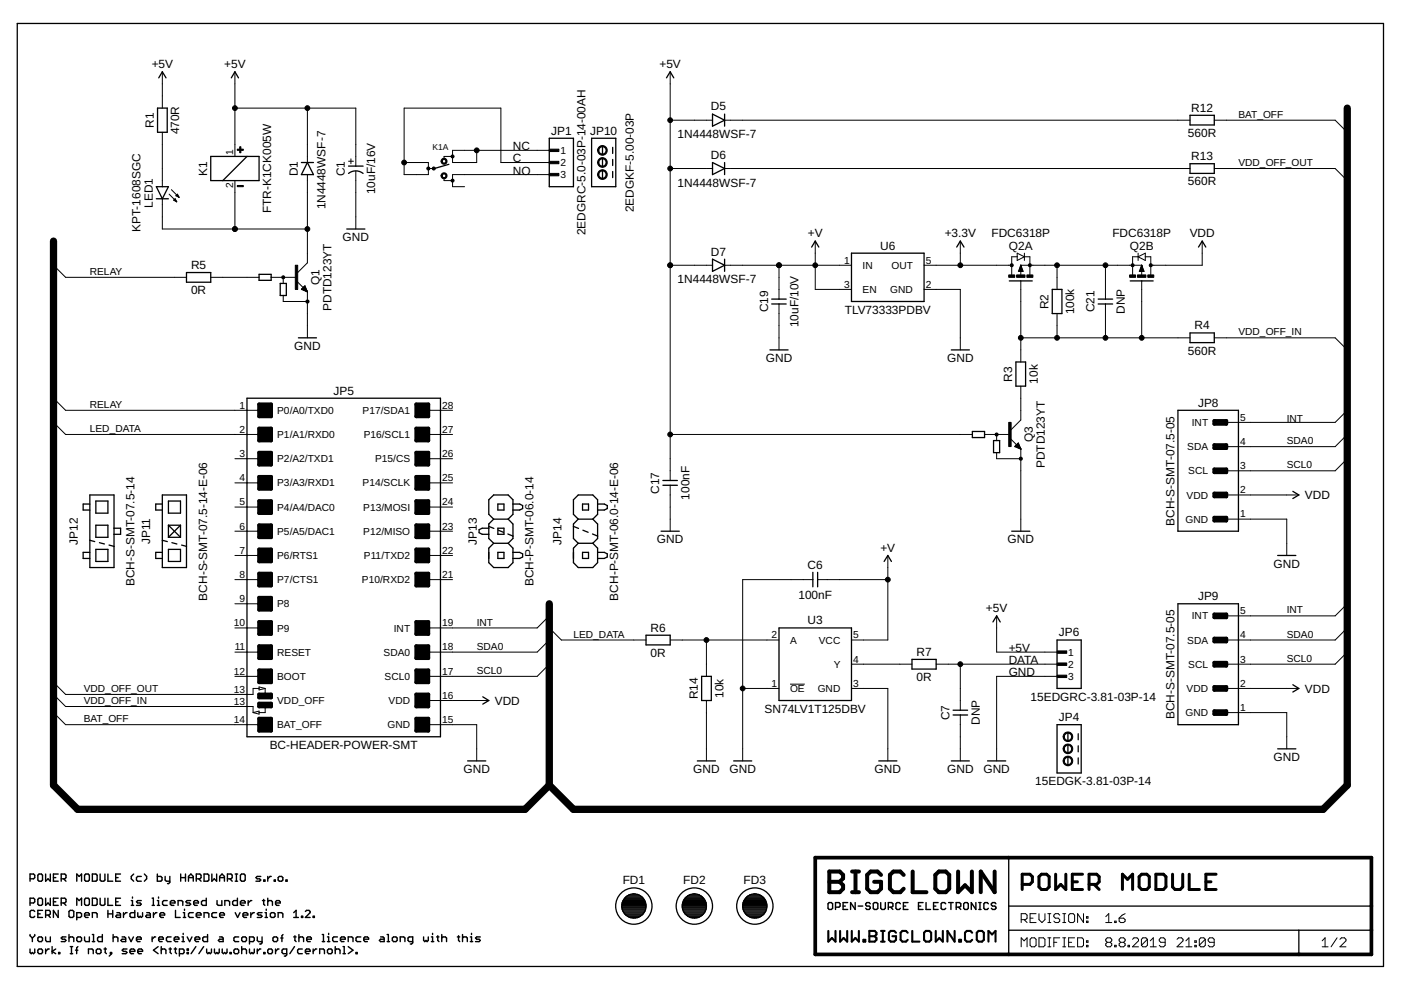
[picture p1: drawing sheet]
<svg xmlns="http://www.w3.org/2000/svg" width="297mm" height="210mm" viewBox="0 0 297 210" stroke-linecap="round" stroke-linejoin="round" font-family="sans-serif">
<g fill="none" stroke="#000" stroke-width=".21">
<path d="M34.4 15.2v7.7M49.8 15.2v18M142.1 15.2v86.7M34.4 28v11.6M49.8 22.9h25.6v12.3M49.8 38.3v10.3M65.2 22.9v11.6M65.2 37v18.7l-2.3 2.3M73.9 34.2h1M74.4 33.7v1M75.4 36.2v12.4M85.7 34.5h5.1v2.5h-5.1v-14.1h20.5v11.6h10.3"/>
<path d="M90.8 35.7h1.3M94.1 37.8v.5h1.8M95.9 33.2h-1.8v.5M101.1 31.9v2.6h-5.2v-2.6h20.6M116.5 37h-20.6v2.6h2.6M142.1 35.7h9M142.1 25.5h9M153.6 35.7h98.7M153.6 25.5h98.7M257.5 35.7h25.6l2.5 2.6M257.5 25.5h25.6l2.5 2.5M11.3 56.2l2.6 2.6h25.6"/>
<path d="M34.4 42.1v6.5h30.8M35.9 41.2l1.6 1.6M36.3 40.2l1.7 1.6M36.8 42.5l.3-.4 .4 .7zM36.9 42.4l.6 .4M37.1 42.2l.4 .6M37.4 41.4l.6 .4M37.5 41.3l.5 .5M37.6 41.2l.4 .6-.7-.3zM44.7 58.8h10.2M57.5 58.8h5.1M60 58.8v1.3"/>
<path d="M62.9 59.6l2.3 2.3M142.1 56.2h9M153.6 56.2h26.9M165.2 56.2v7.2M172.8 51.1v10.3h7.7M195.9 56.2h18.6M203.6 51.1v5.1M215.7 54.4h-1.2v3.9M215.7 53.7l1.5 .7-1.5 .8zM216.4 56.2v2.1M216.4 59.6v17.2M216.4 56.2h25.7"/>
<path d="M216.4 56.2l.5 1.3h-1zM216.4 56.2l-.4 1.3M216.4 56.2l-.2 1.3M216.4 56.2l-.1 1.3M216.4 56.2l.2 1.3M216.4 56.2l.3 1.3M216.4 56.2l.4 1.3M217.2 54.4h1.2v3.9M217.2 53.7v1.5M224.1 56.2v5.2M234.4 56.2v7.2M241.3 54.4h-1.2v3.9"/>
<path d="M241.3 54.4l1.5-.7v1.5zM241.3 53.7v1.5M242.1 56.2v2.1M242.1 59.6v12M242.1 56.2l.5 1.3h-1zM242.1 56.2l.3 1.3M242.1 56.2l.2 1.3M242.1 56.2l.1 1.3M242.1 56.2l-.2 1.3M242.1 56.2l-.3 1.3M242.1 56.2l-.4 1.3M242.8 54.4h1.2v3.9"/>
<path d="M254.9 51.1v5.1h-10.9M60 62.7v1.2h5.2M63.9 61.4l.8-.8 .5 1.3zM64 61.3l1.2 .6M64 61.2l1.2 .7M64.1 61.2l1.1 .7M64.2 61.1l1 .8M64.2 61l1 .9M64.3 60.9l.9 1M64.4 60.9l.8 1M64.5 60.8l.7 1.1M64.5 60.7l.7 1.2"/>
<path d="M64.6 60.7l.6 1.2M65.2 61.9v9.7M165.2 64.5v9.7M195.9 61.4h7.7v12.8M216.4 71.6h35.9M224.1 66.5v5.1M234.4 64.5v7.1M257.5 71.6h25.6l2.5 2.6M11.3 89.6l2.6 2.5h41M11.3 84.4l2.6 2.6h41M49.8 97.3h5.1M90.8 92.1h5.1"/>
<path d="M90.8 87h5.1M90.8 97.3h5.1M142.1 92.1h64.1M208.7 92.1h5.2M211.3 92.1v1.3M211.3 96v1.3h5.1M214.1 92.9l2.3 2.3M215.2 94.6l1.2 .6M215.3 94.6h-.1M215.3 94.6l1.1 .6M215.3 94.5l1.1 .7M215.4 94.4l1 .8"/>
<path d="M215.5 94.4l-.2 .2M215.5 94.4l.9 .8M215.6 94.2l.3-.3 .5 1.3M215.6 94.2l-.1 .2M215.6 94.2l.8 1M215.7 94.2l.7 1M215.7 94.1l.7 1.1M215.8 94l.6 1.2M215.9 94l.5 1.2M216.4 81.9v7.1l-2.3 2.4M216.4 95.2v17.4M285.6 87l-2.5 2.6h-23.1"/>
<path d="M285.6 92.1l-2.5 2.6h-23.1M285.6 97.3l-2.5 2.5h-23.1M49.8 102.4h5.1M49.8 107.5h5.1M49.8 112.6h5.1M49.8 117.8h5.1M90.8 102.4h5.1M90.8 107.5h5.1M90.8 112.6h5.1M90.8 117.8h5.1M142.1 102.9v9.7M188.2 117.8v17.9h-7.7"/>
<path d="M260 110.1h12.8v7.7M260 104.9h15.4M49.8 122.9h5.1M49.8 138.3h5.1M49.8 133.1h5.1M49.8 128h5.1M90.8 122.9h5.1M116.5 135.7l-2.6 2.6h-23.1M116.5 133.1l2.5 2.6h18M116.5 130.6l-2.6 2.5h-23.1M142.1 135.7h23.1M149.8 135.7v7.7"/>
<path d="M172.3 122.9h-14.8v38.4M173.4 122.9h14.8M211.3 130.6v7.7h12.8M285.6 133.1l-2.5 2.6h-23.1M285.6 138.3l-2.5 2.5h-23.1M285.6 128l-2.5 2.6h-23.1M11.3 151.1l2.6 2.5h41M11.3 144.7l2.6 2.5h39.8v-1.2h1.2M11.3 147.2l2.6 2.6h39.8v1.3M49.8 143.4h5.1M53.7 151.1l1.2-.3v.6zM54.9 145.6l1.3 .4-1.3 .3z"/>
<path d="M56.2 149.8v1.3h-1.3M56.2 146v1.2M90.8 153.6h10.3v7.7M90.8 148.5h12.8M116.5 140.8l-2.6 2.6h-23.1M149.8 148.5v12.8M157.5 146h7.7M167.5 145.1h3.1M180.5 146h7.7v15.3M180.5 140.8h12.9M198.5 140.8h25.6M203.6 140.8v9.8"/>
<path d="M203.6 151.6v9.7M224.1 143.4h-12.8v17.9M260 146h15.4M260 151.1h12.8v7.7M216.5 195h.9l.4-.3v-.7l-.4-.3h-.9v1.9M217.1 195l.7 .6M218.4 194.7h.6M218.7 198.8h.7l.3 .4v1.2l-.3 .3h-.7l-.3-.3v-1.2zM219.7 193.7h-1.3v1.9h1.3M220.3 193.7v1.3l.6 .6 .7-.6v-1.3M220.3 198.8h.9l.4 .4v1.2l-.4 .3h-.9zM222.2 193.7h.6"/>
<path d="M222.2 195.6h.6M222.2 198.8h.6M222.5 193.7v1.9M222.5 198.8v1.9M223.4 199.8h.7M224.7 194l-.3-.3h-.6l-.4 .3v.4l.4 .3h.6l.3 .3v.3l-.3 .3h-.6l-.4-.3M224.7 198.8h-1.3v1.9M225.3 193.7h.7M225.3 195.6h.7M225.3 198.8h.7M225.6 193.7v1.9M225.6 198.8v1.9"/>
<path d="M226.6 199.8h.6M226.9 193.7h.6l.3 .3v1.3l-.3 .3h-.6l-.3-.3v-1.3zM227.8 198.8h-1.2v1.9h1.2M228.5 198.8h.9l.3 .4v1.2l-.3 .3h-.9zM229.7 193.7v1.9l-1.2-1.9v1.9M230.4 195.3h.3v.3h-.3zM230.4 194.4h.3v.3h-.3zM230.4 199.5h.3v.3h-.3zM234.4 195.6h1.3M234.4 194.4l.7-.7v1.9M234.8 199.8l-.4-.3v-.3l.4-.4h.6l.3 .4v.3l-.3 .3M234.8 199.8l-.4 .3v.3l.4 .3h.6l.3-.3v-.3l-.3-.3"/>
<path d="M234.8 199.8h.6M236.3 195.3h.3v.3h-.3zM237.3 194.7h.9l.3 .3v.3l-.3 .3h-.6l-.3-.3zM237.6 199.8l-.3-.3v-.3l.3-.4h.6l.3 .4v.3l-.3 .3M237.6 199.8l-.3 .3v.3l.3 .3h.6l.3-.3v-.3l-.3-.3M237.6 199.8h.6M238.5 193.7l-.6 .3-.6 .7M240.1 199.2l.3-.4h.7l.3 .4v.3l-1.3 1.2h1.3M243.3 199.2l-.3-.4h-.7l-.3 .4v1.2M243.3 199.2v1.2l-.3 .3h-.7l-.3-.3M243.3 199.2l-1.3 1.2M243.9 199.5l.6-.7v1.9"/>
<path d="M247 199.8h-.9l-.3-.3v-.3l.3-.4h.6l.3 .4v1.2l-.3 .3h-.6l-.3-.3M249.6 199.2l.3-.4h.6l.3 .4v.3l-1.2 1.2h1.2M251.4 199.5l.7-.7v1.9M253.3 199.5h.3v.3h-.3zM255.5 199.2l-.3-.4h-.6l-.3 .4v1.2M255.5 199.2v1.2l-.3 .3h-.6l-.3-.3M255.5 199.2l-1.2 1.2M257.4 199.8h-.9l-.3-.3v-.3l.3-.4h.6l.3 .4v1.2l-.3 .3h-.6l-.3-.3M280.3 199.5l.6-.7v1.9M283.5 198.8l-1.3 1.9M284.1 199.2l.3-.4h.7l.3 .4v.3l-1.3 1.2h1.3M216.5 200.7v-1.9l.6 .7 .7-.7v1.9"/>
<path d="M222.2 200.7h.6M225.3 200.7h.7M230.4 200.4h.3v.3h-.3zM236.3 200.4h.3v.3h-.3zM239.2 200.4h.3v.3h-.3zM243.9 200.7h1.3M251.4 200.7h1.3M253.3 200.4h.3v.3h-.3zM280.3 200.7h1.3"/>
</g>
<g fill="#000" stroke="#000" stroke-width=".21">
<path d="M90.6 35.5h.5v.5h-.5z" fill-rule="evenodd"/>
<path d="M93.7 33.7a.64 .64 0 0 1 1 .2 .64 .64 0 0 1-.4 .9 .64 .64 0 0 1-.8-.6h.3a.39 .39 0 0 1 .5-.3 .39 .39 0 0 1 .1 .6 .39 .39 0 0 1-.6-.2v-.1h-.3z" fill-rule="evenodd"/>
<path d="M93.7 36.8a.64 .64 0 0 1 1 .1 .64 .64 0 0 1-.4 1 .64 .64 0 0 1-.8-.6h.3a.39 .39 0 0 1 .5-.4 .39 .39 0 0 1 .1 .7 .39 .39 0 0 1-.6-.2v-.1h-.3z" fill-rule="evenodd"/>
<path d="M127.1 31.1a1.02 1.02 0 0 1 1.5 .3 1.02 1.02 0 0 1-.7 1.5 1.02 1.02 0 0 1-1.2-1h.3a.76 .76 0 0 1 1-.7 .76 .76 0 0 1 .2 1.2 .76 .76 0 0 1-1.2-.3v-.2h-.3z" fill-rule="evenodd"/>
<path d="M127.1 33.7a1.03 1.03 0 0 1 1.6 .3 1.03 1.03 0 0 1-.7 1.5 1.03 1.03 0 0 1-1.3-1h.3a.76 .76 0 0 1 1-.8 .76 .76 0 0 1 .3 1.3 .76 .76 0 0 1-1.3-.3v-.2h-.3z" fill-rule="evenodd"/>
<path d="M127.1 36.2a1.03 1.03 0 0 1 1.6 .4 1.03 1.03 0 0 1-.7 1.4 1.03 1.03 0 0 1-1.3-1h.3a.76 .76 0 0 1 1-.7 .76 .76 0 0 1 .3 1.2 .76 .76 0 0 1-1.3-.3v-.2h-.3z" fill-rule="evenodd"/>
<path d="M64.9 63.8a.34 .34 0 0 1 .4-.2 .34 .34 0 0 1 .2 .4 .34 .34 0 0 1-.4 .3 .34 .34 0 0 1-.2-.4h.4h-.4z" fill-rule="evenodd"/>
<path d="M211.1 91.9h.4v.5h-.4z" fill-rule="evenodd"/>
<path d="M216.2 97.1a.33 .33 0 0 1 .4-.1 .33 .33 0 0 1 .1 .3l-.1 .2a.34 .34 0 0 1-.3 .1 .34 .34 0 0 1-.2-.3h.4h-.4z" fill-rule="evenodd"/>
<path d="M225.8 155.4a1.03 1.03 0 0 1 1.6 .4 1.03 1.03 0 0 1-.7 1.4 1.03 1.03 0 0 1-1.3-1h.3a.77 .77 0 0 1 1.1-.6 .77 .77 0 0 1 .1 1.3 .77 .77 0 0 1-1.2-.5v-.2h-.3z" fill-rule="evenodd"/>
<path d="M225.8 158a1.03 1.03 0 0 1 1.6 .3 1.03 1.03 0 0 1-.7 1.5 1.03 1.03 0 0 1-1.3-1h.3a.77 .77 0 0 1 1.1-.7 .77 .77 0 0 1 .1 1.3 .77 .77 0 0 1-1.2-.4v-.2h-.3z" fill-rule="evenodd"/>
<path d="M225.8 160.5a1.03 1.03 0 0 1 1.6 .4 1.03 1.03 0 0 1-.7 1.4 1.03 1.03 0 0 1-1.3-1h.3a.77 .77 0 0 1 1.1-.6 .77 .77 0 0 1 .1 1.3 .77 .77 0 0 1-1.2-.4v-.3h-.3z" fill-rule="evenodd"/>
<circle cx="49.8" cy="22.9" r=".51"/>
<circle cx="65.2" cy="22.9" r=".51"/>
<circle cx="85.7" cy="34.5" r=".51"/>
<circle cx="92" cy="35.7" r=".33"/>
<circle cx="95.9" cy="33.2" r=".33"/>
<circle cx="95.9" cy="38.3" r=".33"/>
<circle cx="101.1" cy="31.9" r=".51"/>
<circle cx="142.1" cy="35.7" r=".51"/>
<circle cx="142.1" cy="25.5" r=".51"/>
<circle cx="49.8" cy="48.6" r=".51"/>
<circle cx="60.1" cy="58.8" r=".33"/>
<circle cx="65.2" cy="48.6" r=".51"/>
<circle cx="142.1" cy="56.2" r=".51"/>
<circle cx="165.2" cy="56.2" r=".51"/>
<circle cx="172.8" cy="56.2" r=".51"/>
<circle cx="203.6" cy="56.2" r=".51"/>
<circle cx="214.5" cy="56.2" r=".33"/>
<circle cx="218.4" cy="56.2" r=".33"/>
<circle cx="224.1" cy="56.2" r=".51"/>
<circle cx="234.4" cy="56.2" r=".51"/>
<circle cx="240.1" cy="56.2" r=".33"/>
<circle cx="244" cy="56.2" r=".33"/>
<circle cx="216.4" cy="71.6" r=".51"/>
<circle cx="224.1" cy="71.6" r=".51"/>
<circle cx="234.4" cy="71.6" r=".51"/>
<circle cx="242.1" cy="71.6" r=".51"/>
<circle cx="142.1" cy="92.1" r=".51"/>
<circle cx="149.8" cy="135.7" r=".51"/>
<circle cx="188.2" cy="122.9" r=".51"/>
<circle cx="157.5" cy="146" r=".51"/>
<circle cx="203.6" cy="140.8" r=".51"/>
</g>
<path d="M285.6 22.9v143.6l-5.1 5.1h-158.9l-5.1-5.1M11.3 51.1v115.4l5.2 5.1h94.8l5.2-5.1M116.5 128v38.5" fill="none" stroke="#000" stroke-width="1.5"/>
<g fill="none" stroke="#000" stroke-width=".28">
<path d="M3.7 5h289.6v199.9h-289.6zM33.7 16.5l.7-1.3 .8 1.3M49 16.5l.8-1.3 .8 1.3M141.3 16.5l.8-1.3 .8 1.3M33.1 39.6h2.6l-1.3 2.5zM33.4 22.9h2.1v5.1h-2.1zM44.7 33.2h10.2v5.1h-10.2zM52.4 33.2l-5.2 5.1M63.9 34.5h2.6M65.2 34.5l1.3 2.5h-2.6zM73.9 36.8a2.52 2.52 0 0 1 3.1 0M73.9 35.2h3.1"/>
<path d="M95.2 34.8l-3.1 .9M116.5 29.3h5.1v10.3h-5.1zM125.4 29.3h5.2v10.3h-5.2zM127.7 31v1.8M127.7 33.5v1.8M127.7 36.1v1.8M129.9 31.2v1.3M129.9 33.8v1.3M129.9 36.4v1.3M151.1 24.2l2.5 1.3-2.5 1.3zM151.1 34.5l2.5 1.2-2.5 1.3zM153.6 24.2v2.6"/>
<path d="M153.6 34.5v2.5M252.3 24.4h5.2v2.1h-5.2zM252.3 34.7h5.2v2.1h-5.2zM33.1 42.1h2.6M39.5 57.8h5.2v2h-5.2zM54.9 58.2h2.6v1.2h-2.6zM73.5 48.6h3.9M151.1 54.9l2.5 1.3-2.5 1.3zM153.6 54.9v2.6M172.1 52.4l.7-1.3 .8 1.3M180.5 53.7h15.4v10.2h-15.4zM202.8 52.4l.8-1.3 .8 1.3"/>
<path d="M214 59.6h4.9M239.6 59.6h4.9M254.1 52.4l.8-1.3 .8 1.3M59.4 60.1h1.3v2.6h-1.3zM63.3 71.6h3.8M163.2 74.2h3.9M163.6 64.5h3.1M163.6 63.4h3.1M201.7 74.2h3.8M215.4 76.8h2v5.1h-2zM223.1 61.4h2v5.1h-2zM232.8 64.5h3.1"/>
<path d="M232.8 63.4h3.1M252.3 70.6h5.2v2h-5.2zM52.4 84.4h41v71.8h-41zM206.2 91.5h2.5v1.3h-2.5zM210.7 93.4h1.2v2.6h-1.2zM249.7 87h12.9v25.6h-12.9zM19 104.9h5.2v15.4h-5.2zM19 117.1h-1.4v1.3h1.4M19 106.9h-1.4v1.2h1.4M19 114.6l1.1 .2M20.3 111.4h2.6v2.5h-2.6zM20.3 106.2h2.6v2.6h-2.6z"/>
<path d="M20.3 116.5h2.6v2.5h-2.6zM21.1 115.1l1 .2M23.1 115.6l1.1 .2M24.2 112h1.4v1.3h-1.4M34.4 104.9h5.1v15.4h-5.1zM34.4 117.1h-1.4v1.3h1.4M34.4 106.9h-1.4v1.2h1.4M34.4 114.6l1.1 .2M35.7 106.2h2.6v2.6h-2.6zM35.7 111.4v2.5M35.7 116.5h2.6v2.5h-2.6zM35.7 113.9h2.6"/>
<path d="M35.7 111.4h2.6M35.7 111.4l2.6 2.5M36.4 115.1l1.1 .2M38.3 111.4v2.5M38.3 111.4l-2.6 2.5M38.5 115.6l1 .2M103.6 112h-1.4l-.6 .3v.6l.6 .4h1.4M103.6 111.6l1.1 .4M104.7 115.2l-1.1 1v3.1l1.1 1h3l1.1-1v-3.1l-1.1-1M104.7 110.1l-1.1-1v-3.1l1.1-1.1h3l1.1 1.1v3.1l-1.1 1M104.7 110.1l-1.1 1v3.1l1.1 1M104.7 115.2h3"/>
<path d="M104.7 110.1h3M105.6 117.1h1.2v1.3h-1.2zM105.6 106.9h1.2v1.2h-1.2zM105.6 112h1.2v1.3h-1.2zM105.7 112.4l1 .5M107.7 113.2l1.1 .5M107.7 110.1l1.1 1v3.1l-1.1 1M108.8 117.1h1.4l.6 .3v.7l-.6 .3h-1.4M108.8 106.9h1.4l.6 .3v.6l-.6 .3h-1.4M121.6 111.6l1.1 .4M122.6 110.1l-1-1v-3.1l1-1.1h3.1l1 1.1v3.1l-1 1M122.6 110.1l-1 1v3.1l1 1"/>
<path d="M122.6 115.2l-1 1v3.1l1 1h3.1l1-1v-3.1l-1-1M122.6 115.2h3.1M122.6 110.1h3.1M123.5 117.1h1.3v1.3h-1.3zM123.5 106.9h1.3v1.2h-1.3zM123.6 112.4l1.1 .5M125.6 113.2l1.1 .5M125.7 110.1l1 1v3.1l-1 1M126.7 117.1h1.4l.7 .3v.7l-.7 .3h-1.4M126.7 106.9h1.4l.7 .3v.6l-.7 .3h-1.4M140.2 112.6h3.8M140.5 102.9h3.1"/>
<path d="M140.5 101.9h3.1M187.5 119l.7-1.2 .8 1.2M214.5 112.6h3.9M270.9 117.8h3.8M274.1 104.2l1.3 .7-1.3 .8M137 134.7h5.1v2h-5.1zM165.2 133.1h15.3v15.4h-15.3zM172.3 121.3v3.1M173.4 121.3v3.1M193.4 139.8h5.1v2.1h-5.1zM210.5 131.9l.8-1.3 .8 1.3M224.1 135.7h5.1v10.3h-5.1z"/>
<path d="M249.7 128h12.9v25.6h-12.9zM102.4 147.7l1.2 .8-1.2 .8M148.8 143.4h2v5.1h-2zM202.1 151.6h3M202.1 150.6h3M224.1 153.6h5.1v10.3h-5.1zM226.4 155.3v1.8M226.4 157.9v1.8M228.6 155.6v1.2M228.6 158.1v1.3M270.9 158.8h3.8M274.1 145.2l1.3 .8-1.3 .7"/>
<path d="M99.1 161.3h3.9M147.8 161.3h3.9M155.6 161.3h3.8M186.3 161.3h3.9M201.7 161.3h3.8M209.4 161.3h3.8M226.4 160.4v1.8M228.6 160.7v1.3M131.8 192.3h5.1M131.8 192h5.1M131.8 191.8h5.1M131.9 192.5l.2 .7"/>
<path d="M131.9 192.5h5M131.9 191.6h5M131.9 192.7h5M131.9 191.4v1.1M132 191.3h4.8M132 192.9h4.8M132 191.1h4.8M132.1 193.2l.6 .8M132.1 193.1h4.6M132.1 190.9h4.6M132.2 193.4h4.4M132.3 190.7h4.2"/>
<path d="M132.3 193.6h4.2M132.4 190.5h4M132.5 193.8h3.8M132.7 190.2h3.4M132.7 194a2.55 2.55 0 0 0 3.4 0M132.7 194h3.4M132.9 190h3M133 194.3h2.8M133.3 189.8h2.2M133.3 189.8l1.1-.3 1.1 .3M133.3 189.8l-.8 .6-.6 1M133.5 194.5h1.8"/>
<path d="M134.2 189.5h.4M135.5 189.8l.8 .6 .6 1M136.7 193.2l-.6 .8M136.9 191.4v1.1M136.9 192.5l-.2 .7M144.7 192.3h5.1M144.7 192h5.1M144.7 192.5h5.1M144.7 191.8h5.1M144.7 192.5l.2 .7M144.7 192.7h5M144.7 191.6h5"/>
<path d="M144.8 191.3h4.9M144.8 191.4l-.1 1.1M144.8 192.9h4.8M144.8 191.1h4.8M144.9 193.1h4.6M144.9 193.2l.6 .8M144.9 190.9h4.6M145 193.4h4.4M145.1 190.7h4.2M145.1 193.6h4.2M145.2 190.5h4M145.3 193.8h3.8"/>
<path d="M145.5 190.2h3.4M145.5 194h3.4M145.5 194a2.56 2.56 0 0 0 3.1 .2M145.8 190h2.9M145.9 194.3h2.7M146.1 189.8h2.2M146.2 189.8a2.56 2.56 0 0 1 3.5 1.6M146.2 189.8l-.9 .6-.5 1M146.3 194.5h1.8M147 189.5h.4M148.9 194l-.3 .2M149.5 193.2l-.6 .8"/>
<path d="M149.7 191.4l.1 1.1M149.8 192.5l-.3 .7M157.5 192.3h5.1M157.5 192h5.1M157.5 191.8h5.1M157.5 192.5h5.1M157.5 192.5l.2 .7M157.5 191.6h5M157.5 192.7h5M157.6 191.4l-.1 1.1M157.6 191.3h4.9M157.6 192.9h4.9"/>
<path d="M157.7 191.1h4.7M157.7 193.1h4.7M157.7 193.2l.9 1M157.8 190.9h4.5M157.8 193.4h4.4M157.9 190.7h4.3M157.9 193.6h4.2M158.1 190.5h3.9M158.1 193.8h3.8M158.3 190.2h3.5M158.4 194h3.3M158.6 190h2.9"/>
<path d="M158.6 194.2a2.48 2.48 0 0 0 2.8 0M158.7 194.3h2.7M158.9 189.8h2.2M159 189.8a2.57 2.57 0 0 1 3.6 2.7M159 189.8l-.9 .6-.5 1M159.1 194.5h1.8M159.8 189.5h.5M161.7 194l-.3 .2M162.4 193.2l-.7 .8M162.6 192.5l-.2 .7M213.9 181.8v20.6M213.9 192.1h76.9"/>
<path d="M213.9 197.2h76.9M275.4 197.2v5.2"/>
<circle cx="134.4" cy="192.1" r="3.9"/>
<circle cx="147.2" cy="192.1" r="3.9"/>
<circle cx="160" cy="192.1" r="3.9"/>
</g>
<g fill="#000" stroke="#000" stroke-width=".21">
<path d="M50.3 31.6h1.3v.3h-1.3zM50.3 39.3h1.3v.3h-1.3zM50.8 31.1h.3v1.3h-.3zM116.5 31.6h2v.5h-2zM116.5 34.2h2v.5h-2zM116.5 36.8h2v.5h-2zM62.6 56.2h.5v5.2h-.5zM213.9 58.3h1.2v.5h-1.2zM215.5 58.3h1.8v.5h-1.8zM217.7 58.3h1.3v.5h-1.3zM239.5 58.3h1.3v.5h-1.3zM241.2 58.3h1.8v.5h-1.8z"/>
<path d="M243.4 58.3h1.2v.5h-1.2zM54.9 90.8h2.6v2.6h-2.6zM54.9 85.7h2.6v2.6h-2.6zM54.9 96h2.6v2.6h-2.6zM88.2 85.7h2.6v2.6h-2.6zM88.2 90.8h2.6v2.6h-2.6zM88.2 96h2.6v2.6h-2.6zM213.9 89.6h.5v5.1h-.5zM54.9 101.1h2.6v2.6h-2.6zM54.9 106.2h2.6v2.6h-2.6zM54.9 111.3h2.6v2.6h-2.6zM54.9 116.5h2.6v2.6h-2.6z"/>
<path d="M88.2 101.1h2.6v2.6h-2.6zM88.2 106.2h2.6v2.6h-2.6zM88.2 111.3h2.6v2.6h-2.6zM88.2 116.5h2.6v2.6h-2.6zM54.9 121.6h2.6v2.6h-2.6zM54.9 126.7h2.6v2.6h-2.6zM54.9 131.8h2.6v2.6h-2.6zM54.9 137h2.6v2.6h-2.6zM88.2 121.6h2.6v2.6h-2.6zM88.2 131.8h2.6v2.6h-2.6zM88.2 137h2.6v2.6h-2.6zM224.1 138h2.1v.5h-2.1z"/>
<path d="M54.9 142.1h2.6v2.6h-2.6zM54.9 152.4h2.6v2.5h-2.6zM88.2 142.1h2.6v2.6h-2.6zM88.2 147.2h2.6v2.6h-2.6zM88.2 152.4h2.6v2.5h-2.6zM224.1 140.6h2.1v.5h-2.1zM224.1 143.2h2.1v.5h-2.1z"/>
</g>
<g fill="none" stroke="#000" stroke-width=".78">
<path d="M54.9 90.8h2.6v2.6h-2.6zM54.9 85.7h2.6v2.6h-2.6zM54.9 96h2.6v2.5h-2.6zM88.2 90.8h2.6v2.6h-2.6zM88.2 85.7h2.6v2.6h-2.6zM88.2 96h2.6v2.5h-2.6zM257.5 89.2h2.5v.7h-2.5zM257.5 94.4h2.5v.6h-2.5zM257.5 99.5h2.5v.6h-2.5zM54.9 101.1h2.6v2.6h-2.6zM54.9 106.2h2.6v2.6h-2.6zM54.9 111.4h2.6v2.5h-2.6z"/>
<path d="M54.9 116.5h2.6v2.5h-2.6zM88.2 101.1h2.6v2.6h-2.6zM88.2 106.2h2.6v2.6h-2.6zM88.2 111.4h2.6v2.5h-2.6zM88.2 116.5h2.6v2.5h-2.6zM257.5 104.6h2.5v.7h-2.5zM257.5 109.7h2.5v.7h-2.5zM54.9 121.6h2.6v2.6h-2.6zM54.9 126.7h2.6v2.6h-2.6zM54.9 131.9h2.6v2.5h-2.6zM54.9 137h2.6v2.6h-2.6zM88.2 121.6h2.6v2.6h-2.6z"/>
<path d="M88.2 131.9h2.6v2.5h-2.6zM88.2 137h2.6v2.6h-2.6zM257.5 130.3h2.5v.6h-2.5zM257.5 135.4h2.5v.6h-2.5zM54.9 147.2h2.6v.7h-2.6zM54.9 149.2h2.6v.6h-2.6zM54.9 142.1h2.6v2.6h-2.6zM54.9 152.4h2.6v2.5h-2.6zM88.2 147.2h2.6v2.6h-2.6zM88.2 142.1h2.6v2.6h-2.6zM88.2 152.4h2.6v2.5h-2.6zM257.5 140.5h2.5v.7h-2.5z"/>
<path d="M257.5 145.6h2.5v.7h-2.5zM257.5 150.8h2.5v.6h-2.5zM172.8 181.8h118v20.6h-118z"/>
</g>
<path d="M175.8 184.8h2.2l.8 .7v.7l-.8 .8 .8 .7v.7l-.8 .8h-2.2zM175.8 187h2.2M180.7 184.8h1.4M180.7 189.2h1.4M181.4 184.8v4.4M186.8 185.5l-.7-.7h-1.5l-.7 .7v2.9l.7 .8h1.5l.7-.8v-1.4h-1.5M191.6 185.5l-.7-.7h-1.5l-.7 .7v2.9l.7 .8h1.5l.7-.8M193.5 184.8v4.4h2.9M198.3 185.5l.8-.7h1.4l.8 .7v2.9l-.8 .8h-1.4l-.8-.8zM203.1 184.8v4.4l1.5-1.5 1.5 1.5v-4.4M210.9 184.8v4.4l-3-4.4v4.4" fill="none" stroke="#000" stroke-width=".85"/>
<g fill="none" stroke="#000" stroke-width=".3">
<path d="M6.4 186.3h.7l.3-.2v-.5l-.3-.3h-.7v1.5M6.4 191.5h.7l.3-.3v-.5l-.3-.3h-.7v1.6M6.4 198.1v.3l.5 .5M6.9 198.9v.7M7.4 193.3l-.3-.3h-.5l-.2 .3v1l.2 .2h.5l.3-.2M7.4 198.1v.3l-.5 .5M8 198.9l.3-.3h.5l.2 .3v.5l-.2 .2h-.5l-.3-.2zM8 193.8h.5M8.3 185.3h.5l.2 .3v1l-.2 .2h-.5l-.3-.2v-1zM8.3 190.4h.5l.2 .3v1l-.2 .3h-.5l-.3-.3v-1zM9 193h-1v1.5h1M9.7 185.3v1.5l.5-.5 .5 .5v-1.5"/>
<path d="M9.7 190.4v1.6l.5-.5 .5 .5v-1.6M9.7 194h.7l.3-.2v-.5l-.3-.3h-.7v1.5M9.7 198.6v.8l.2 .2h.8v-1M10.2 194l.5 .5M11.3 186.1h.5M11.3 191.2h.5M12.3 185.3h-1v1.5h1M12.3 190.4h-1v1.6h1M12.3 193v1.5l-1-1.5v1.5M13 186.3h.7l.3-.2v-.5l-.3-.3h-.7v1.5M13 191.5h.7l.3-.3v-.5l-.3-.3h-.7v1.6M13.5 186.3l.5 .5"/>
<path d="M13.5 191.5l.5 .5M14 198.6h-.8l-.2 .3 .2 .2h.5l.3 .3-.3 .2h-.7M14.6 193.3l.3-.3h.5l.2 .3v1l-.2 .2h-.5l-.3-.2zM14.6 198.1v1.5M14.6 198.9l.3-.3h.5l.2 .3v.7M16.3 186.8v-1.5l.5 .5 .5-.5v1.5M16.3 192v-1.6l.5 .5 .5-.5v1.6M16.3 194.5h.7l.3-.2v-.5l-.3-.3h-.7v1.5M16.3 198.9l.2-.3h.5l.3 .3v.5l-.3 .2h-.5l-.2-.2zM17.9 194h1v-.2l-.2-.3h-.5l-.3 .3v.5l.3 .2h.5M17.9 198.6v.8l.3 .2h.7v-1M18.2 185.3h.5l.2 .3v1l-.2 .2h-.5l-.3-.2v-1z"/>
<path d="M18.2 190.4h.5l.2 .3v1l-.2 .3h-.5l-.3-.3v-1zM19.6 185.3h.7l.3 .3v1l-.3 .2h-.7zM19.6 190.4h.7l.3 .3v1l-.3 .3h-.7zM19.6 194.5v-1h.7l.3 .3v.7M19.6 199.6h.5M19.6 198.1h.2v1.5M21.2 185.3v1.3l.3 .2h.5l.2-.2v-1.3M21.2 190.4v1.3l.3 .3h.5l.2-.3v-1.3M21.7 198.1v1.5h-.8l-.2-.2v-.5l.2-.3h.8M22.9 185.3v1.5h1M22.9 190.4v1.6h1M22.9 193v1.5"/>
<path d="M22.9 193.8h1M23.9 193v1.5M24 198.9l.2-.3h.5l.3 .3v.7M24 198.1v1.5M24.5 186.1h.5M24.5 191.2h.5M24.8 193.5h.5l.2 .3v.7h-.7l-.3-.2 .3-.3h.7M25.5 185.3h-1v1.5h1M25.5 190.4h-1v1.6h1M25.9 198.6h.5l.2 .3v.7h-.7l-.3-.2 .3-.3h.7M26.2 193.5v1M26.9 193.5h-.2l-.5 .5"/>
<path d="M27.3 198.6l.5 1 .5-1M27.8 192h.5M27.8 190.9h.3v1.1M28.1 190.2v.2M28.3 185.3l-.5 .5v.5l.5 .5M28.6 193v1.5h-.8l-.2-.2v-.5l.2-.3h.8M28.9 199.1h1.1v-.2l-.3-.3h-.5l-.3 .3v.5l.3 .2h.5M29.2 193.5v.8l.3 .2 .2-.2 .3 .2 .2-.2v-.8M30 185.8h-.8l-.3 .3v.5l.3 .2h.8M30 190.9h-.8l-.3 .3 .3 .3h.5l.3 .2-.3 .3h-.8M30.6 185.3l.5 .5v.5l-.5 .5M31.1 193.5h.5l.3 .3v.7h-.8l-.2-.2 .2-.3h.8"/>
<path d="M32.3 190.4h.2v1.6M32.3 192h.4M32.3 198.6v1M32.5 193.5v1M33 198.6h-.3l-.4 .5M33.3 193.5h-.3l-.5 .5M33.4 185.3v1.5h.7l.3-.2v-.5l-.3-.3h-.7M33.4 192h.4M33.4 190.9h.2v1.1M33.6 190.2v.2M33.6 199.1h1v-.2l-.2-.3h-.5l-.3 .3v.5l.3 .2h.5M33.9 194h1v-.2l-.3-.3h-.4l-.3 .3v.5l.3 .2h.4"/>
<path d="M35 185.8v.8l.3 .2h.7M35.5 190.9h-.8l-.2 .3v.5l.2 .3h.8M36 185.8v1.3l-.2 .2h-.3M36.1 191.5h1l-.2-.6h-.5l-.3 .3v.5l.3 .3h.5M36.3 198.6h-.8l-.2 .3v.5l.2 .2h.8M36.9 199.1h1v-.2l-.2-.3h-.5l-.3 .3v.5l.3 .2h.5M37.2 193v1.5h1M37.8 192v-1.1h.7l.3 .3v.8M38.3 186.1h1M38.3 185.3v1.5M38.6 199.6h.5M38.6 198.6h.2v1"/>
<path d="M38.8 197.9v.2M38.9 194.5h.5M38.9 193.5h.2v1M39.1 192.8v.2M39.3 185.3v1.5M39.7 198.6l.5 1 .5-1M40 186.1h1M40 186.8v-1l.5-.5 .5 .5v1M40.4 190.9h-.7l-.3 .3 .3 .3h.5l.2 .2-.2 .3h-.8M41 193.5h-.8l-.2 .3v.5l.2 .2h.8M41.1 191.5h1v-.3l-.3-.3h-.5l-.2 .3v.5l.2 .3h.5M41.3 199.1h1.1v-.2l-.3-.3h-.5l-.3 .3v.5l.3 .2h.5"/>
<path d="M41.6 186.3h.8l.2-.2v-.5l-.2-.3h-.8v1.5M41.6 194h1v-.2l-.2-.3h-.5l-.3 .3v.5l.3 .2h.5M42.1 186.3l.5 .5M43.3 185.3h.7l.3 .3v1l-.3 .2h-.7zM43.3 194.5v-1h.7l.3 .3v.7M43.7 190.4v1.6h-.7l-.3-.3v-.5l.3-.3h.7M44 198.1v1.5h-.8l-.2-.2v-.5l.2-.3h.8M44.9 185.3v1.5l.5-.5 .5 .5v-1.5M45.9 193.5h-.7l-.3 .3v.5l.3 .2h.7M46 190.9v.8l.3 .3h.7v-1.1M46.5 198.6h.6l.2 .3v.7h-.8l-.2-.2 .2-.3h.8M46.6 186.1h1"/>
<path d="M46.6 186.8v-1l.5-.5 .5 .5v1M46.6 194h1v-.2l-.3-.3h-.5l-.2 .3v.5l.2 .2h.5M47.7 192v-1.1h.7l.3 .3v.8M48.2 186.3h.8l.2-.2v-.5l-.2-.3h-.8v1.5M48.7 186.3l.5 .5M49.9 185.3h.5M49.9 186.8h.5M49.9 193.5l.5 1 .5-1M50.1 185.3v1.5M50.3 190.4v1.6h-.7l-.3-.3v-.5l.3-.3h.7M50.6 198.6h-.8l-.2 .3v.5l.2 .2h.8M51 191.5h1v-.3l-.3-.3h-.5l-.2 .3v.5l.2 .3h.5"/>
<path d="M51.2 185.3h.5l.3 .3v1l-.3 .2h-.5l-.2-.2v-1zM51.2 198.9l.3-.3h.5l.3 .3v.5l-.3 .2h-.5l-.3-.2zM51.5 194h1v-.2l-.2-.3h-.5l-.3 .3v.5l.3 .2h.5M52.6 190.9v1.1M52.9 199.6h.8l.2-.2v-.5l-.2-.3h-.8v1.6M53.2 193.5v1M53.4 190.9h-.3l-.5 .6M53.9 193.5h-.2l-.5 .5M54.5 198.6v.8l.3 .2h.8M55.3 185.8h-.8l-.2 .3 .2 .2h.5l.3 .3-.3 .2h-.7M55.6 193.5h-.8l-.3 .3 .3 .2h.5l.3 .3-.3 .2h-.8M55.6 198.6v1.3l-.3 .3h-.2"/>
<path d="M55.6 190.9h.6M55.9 190.7v1l.3 .3M55.9 186.6h.3v.2h-.3zM56.2 194.5h.5M56.2 193.5h.3v1M56.5 192.8v.2M56.8 185.8v1M56.8 190.4v1.6M56.8 191.2l.2-.3h.5l.3 .3v.8M57.5 185.8h-.2l-.5 .5M57.6 193.5h.5l.2 .3v.5l-.2 .2h-.5l-.3-.2v-.5zM57.9 198.9l.2-.3h.5l.3 .3v.5l-.3 .2h-.5l-.2-.2z"/>
<path d="M58.1 186.6h.3v.2h-.3zM58.4 191.5h1v-.3l-.2-.3h-.5l-.3 .3v.5l.3 .3h.5M59 194.5v-1h.7l.3 .3v.7M59.2 185.8h.5l.3 .3v.5l-.3 .2h-.5l-.2-.2v-.5zM59.5 198.9h.5M60 198.1l-.2 .3v1.2M60.6 186.6h.3v.2h-.3zM62.3 194.5h1M62.3 193.5l.5-.5v1.5M62.3 198.6h.5M62.5 198.4v1l.3 .2M63.4 198.9l.2-.3h.5l.3 .3v.7"/>
<path d="M63.4 198.1v1.5M63.9 194.3h.3v.2h-.3zM64.7 193.3l.3-.3h.5l.2 .3v.2l-1 1h1M65 199.1h1v-.2l-.2-.3h-.5l-.3 .3v.5l.3 .2h.5M66.4 194.3h.3v.2h-.3zM68.3 199.6h.5M68.3 198.1h.3v1.5M69.4 199.6h.5M69.4 198.6h.3v1M69.7 197.9v.2M71.5 198.6h-.7l-.3 .3v.5l.3 .2h.7M72.2 199.1h1v-.2l-.3-.3h-.5l-.2 .3v.5l.2 .2h.5"/>
<path d="M73.8 199.6v-1h.8l.2 .3v.7M76.5 198.6h-.8l-.2 .3v.5l.2 .2h.8M77.1 199.1h1v-.2l-.2-.3h-.5l-.3 .3v.5l.3 .2h.5M80.7 198.6h.5l.2 .3v.7h-.7l-.3-.2 .3-.3h.7M82.1 199.6h.5M82.1 198.1h.2v1.5M83.2 198.9l.2-.3h.5l.3 .3v.5l-.3 .2h-.5l-.2-.2zM84.9 199.6v-1h.7l.3 .3v.7M87.5 199.6h-.7l-.3-.2v-.5l.3-.3h.7v1.3l-.3 .3h-.2M89.8 198.6v.8l.3 .2 .2-.2 .3 .2 .2-.2v-.8M91.5 199.6h.5M91.5 198.6h.2v1"/>
<path d="M91.7 197.9v.2M92.6 198.6h.5M92.8 198.4v1l.3 .2M93.7 198.9l.2-.3h.5l.3 .3v.7M93.7 198.1v1.5M97 198.6h.5M97.2 198.4v1l.3 .2M98.1 198.9l.2-.3h.5l.3 .3v.7M98.1 198.1v1.5M99.7 199.6h.5M99.7 198.6h.3v1M100 197.9v.2"/>
<path d="M101.8 198.6h-.7l-.3 .3 .3 .2h.5l.2 .3-.2 .2h-.8M175.8 191.4h.5l.2 .2v1l-.2 .2h-.5l-.2-.2v-1zM177.1 192.3h.8l.2-.2v-.5l-.2-.2h-.8v1.4M178.8 192.1h.4M179.7 191.4h-.9v1.4h.9M181.3 191.4v1.4l-1-1.4v1.4M181.9 192.1h1M184.5 191.6l-.2-.2h-.5l-.3 .2v.3l.3 .2h.5l.2 .2-.2 .5h-.5l-.3-.2M185.4 191.4h.5l.2 .2v1l-.2 .2h-.5l-.3-.2v-1zM186.7 191.4v1.2l.3 .2h.5l.2-.2v-1.2M188.3 192.3h.8l.2-.2v-.5l-.2-.2h-.8v1.4M188.8 192.3l.5 .5"/>
<path d="M190.9 191.6l-.2-.2h-.5l-.3 .2v1l.3 .2h.5l.2-.2M191.5 192.1h.5M192.5 191.4h-1v1.4h1M194.7 192.1h.5M195.7 191.4h-1v1.4h1M196.3 191.4v1.4h1M197.9 192.1h.5M198.9 191.4h-1v1.4h1M200.5 191.6l-.2-.2h-.5l-.3 .2v1l.3 .2h.5l.2-.2M201.1 191.4h1M201.6 191.4v1.4M202.7 192.3h.8l.2-.2v-.5l-.2-.2h-.8v1.4"/>
<path d="M203.2 192.3l.5 .5M204.6 191.4h.5l.2 .2v1l-.2 .2h-.5l-.3-.2v-1zM206.9 191.4v1.4l-1-1.4v1.4M207.5 191.4h.5M207.5 192.8h.5M207.8 191.4v1.4M209.5 191.6l-.2-.2h-.5l-.2 .2v1l.2 .2h.5l.2-.2M211.2 191.6l-.3-.2h-.5l-.2 .2v.3l.2 .2h.5l.3 .2-.3 .5h-.5l-.2-.2M6.4 201.2v.8l.2 .2 .3-.2 .2 .2 .3-.2v-.8M8.3 201.2h.5l.2 .3v.5l-.2 .2h-.5l-.3-.2v-.5zM9.7 201.2v1M10.4 201.2h-.2l-.5 .5"/>
<path d="M11 200.7v1.5M11.8 201.2l-.8 .5 .8 .5M12.4 202h.3v.2h-.3zM14.9 202.2h.5M14.9 200.7h.5M15.2 200.7v1.5M16 201.5h.5M16.5 200.7l-.2 .3v1.2M18.8 202.2v-1h.7l.3 .3v.7M20.7 201.2h.5l.2 .3v.5l-.2 .2h-.5l-.3-.2v-.5zM22.1 201.2h.5M22.3 201v1l.3 .2"/>
<path d="M23.4 202h.3v.2h-.3zM23.7 202.2l-.5 .5M26.9 201.2h-.7l-.3 .3 .3 .2h.5l.2 .3-.2 .2h-.8M27.6 201.7h1v-.2l-.3-.3h-.5l-.2 .3v.5l.2 .2h.5M29.2 201.7h1v-.2l-.2-.3h-.5l-.3 .3v.5l.3 .2h.5M33.5 200.7l-1 .8 1 .7M34.2 201.5l.2-.3h.5l.3 .3v.7M34.2 200.7v1.5M35.8 201.2h.5M36.1 201v1l.2 .2M36.9 201.2h.5M37.2 201v1l.2 .2"/>
<path d="M38 202.2h.8l.2-.2v-.5l-.2-.3h-.8v1.5M39.7 201.2h.2v.3h-.2zM39.7 202h.2v.2h-.2zM41.5 200.7l-1 1.5M43.2 200.7l-1 1.5M43.8 201.2v.8l.3 .2 .2-.2 .3 .2 .2-.2v-.8M45.5 201.2v.8l.2 .2 .3-.2 .2 .2 .3-.2v-.8M47.1 201.2v.8l.3 .2 .2-.2 .3 .2 .2-.2v-.8M48.8 202h.2v.2h-.2zM49.6 201.5l.2-.3h.6l.2 .3v.5l-.2 .2h-.6l-.2-.2zM51.2 201.5l.3-.3h.5l.3 .3v.7M51.2 200.7v1.5"/>
<path d="M52.9 201.2v.8l.2 .2 .3-.2 .3 .2 .2-.2v-.8M54.5 201.2v1M55.3 201.2h-.2l-.6 .5M55.9 202h.3v.2h-.3zM57 201.2h.5l.3 .3v.5l-.3 .2h-.5l-.2-.2v-.5zM58.4 201.2v1M59.2 201.2h-.3l-.5 .5M60.8 202.2h-.8l-.2-.2v-.5l.2-.3h.8v1.3l-.3 .2h-.2M62.4 200.7l-1 1.5M64.1 201.2h-.7l-.3 .3v.5l.3 .2h.7M64.7 201.7h1l-.2-.5h-.5l-.3 .3v.5l.3 .2h.5M66.4 201.2v1"/>
<path d="M67.2 201.2h-.3l-.5 .5M67.8 202.2v-1h.7l.3 .3v.7M69.4 201.5l.3-.3h.5l.2 .3v.5l-.2 .2h-.5l-.3-.2zM71.1 201.5l.2-.3h.5l.3 .3v.7M71.1 200.7v1.5M72.7 202.2h.5M72.7 200.7h.3v1.5M73.8 200.7l1 .8-1 .7M75.5 202h.2v.2h-.2z"/>
</g>
<g fill="none" stroke="#000" stroke-width=".44">
<path d="M175.6 197.4v2.2l.8-.7 .7 .7v-2.2M178.1 197.4v2.2l.8-.7 .7 .7v-2.2M180.6 197.4v2.2l.8-.7 .7 .7v-2.2M183.1 199.3h.4v.3h-.4zM184.3 197.4h1.2l.3 .4v.3l-.3 .4 .3 .4v.4l-.3 .3h-1.2zM184.3 198.5h1.2M186.8 199.6h.8M186.8 197.4h.8M187.2 197.4v2.2M190 197.8l-.4-.4h-.8l-.3 .4v1.5l.3 .3h.8l.4-.3v-.8h-.8M192.4 197.8l-.3-.4h-.8l-.4 .4v1.5l.4 .3h.8l.3-.3M193.4 197.4v2.2h1.5"/>
<path d="M195.9 197.8l.4-.4h.7l.4 .4v1.5l-.4 .3h-.7l-.4-.3zM198.4 197.4v2.2l.8-.7 .7 .7v-2.2M202.4 197.4v2.2l-1.5-2.2v2.2M203.4 199.3h.4v.3h-.4zM206.1 197.8l-.4-.4h-.7l-.4 .4v1.5l.4 .3h.7l.4-.3M207.1 197.8l.4-.4h.7l.4 .4v1.5l-.4 .3h-.7l-.4-.3zM209.6 199.6v-2.2l.7 .7 .8-.7v2.2"/>
</g>
<g fill="none" stroke="#000" stroke-width=".63">
<path d="M216.7 187.5h1.7l.5-.5v-1.1l-.5-.5h-1.7v3.2M220.8 185.4h1.1l.5 .5v2.1l-.5 .6h-1.1l-.5-.6v-2.1zM223.8 185.4v3.2l1.1-1.1 1.1 1.1v-3.2M227.4 187h1M229.5 185.4h-2.1v3.2h2.1M230.9 187.5h1.6l.5-.5v-1.1l-.5-.5h-1.6v3.2M232 187.5l1 1.1M238 188.6v-3.2l1.1 1 1-1v3.2M241.5 185.9l.6-.5h1l.6 .5v2.1l-.6 .6h-1l-.6-.6zM245.1 185.4h1.6l.5 .5v2.1l-.5 .6h-1.6zM248.6 185.4v2.6l.5 .6h1.1l.6-.6v-2.6M252.1 185.4v3.2h2.2"/>
<path d="M255.7 187h1.1M257.8 185.4h-2.1v3.2h2.1"/>
</g>
<g font-size="2.5">
<text x="32.2" y="14.5">+5V</text>
<text x="47.5" y="14.5">+5V</text>
<text x="139.8" y="14.5">+5V</text>
<text x="150.7" y="23.4">D5</text>
<text x="252.6" y="23.7">R12</text>
<text x="32.6" y="27.1" transform="rotate(-90 32.6 27.1)">R1</text>
<text x="38" y="28.5" transform="rotate(-90 38 28.5)">470R</text>
<text x="116.9" y="28.6">JP1</text>
<text x="125.1" y="28.6">JP10</text>
<text x="143.7" y="29.3">1N4448WSF-7</text>
<text x="251.9" y="29.1">560R</text>
<text x="108.8" y="31.9">NC</text>
<text x="108.8" y="34.5">C</text>
<text x="150.7" y="33.7">D6</text>
<text x="252.6" y="33.9">R13</text>
<text x="43.9" y="37.3" transform="rotate(-90 43.9 37.3)">K1</text>
<text x="63.1" y="37.3" transform="rotate(-90 63.1 37.3)">D1</text>
<text x="73.1" y="37.3" transform="rotate(-90 73.1 37.3)">C1</text>
<text x="79.5" y="41.2" transform="rotate(-90 79.5 41.2)">10uF/16V</text>
<text x="108.8" y="37">NO</text>
<text x="143.7" y="39.6">1N4448WSF-7</text>
<text x="251.9" y="39.3">560R</text>
<text x="32.4" y="44" transform="rotate(-90 32.4 44)">LED1</text>
<text x="57.5" y="45.2" transform="rotate(-90 57.5 45.2)">FTR-K1CK005W</text>
<text x="69" y="44.4" transform="rotate(-90 69 44.4)">1N4448WSF-7</text>
<text x="134.4" y="45" transform="rotate(-90 134.4 45)">2EDGKF-5.00-03P</text>
<text x="29.8" y="49.2" transform="rotate(-90 29.8 49.2)">KPT-1608SGC</text>
<text x="72.6" y="51.1">GND</text>
<text x="124.1" y="49.9" transform="rotate(-90 124.1 49.9)">2EDGRC-5.0-03P-14-00AH</text>
<text x="171.3" y="50.3">+V</text>
<text x="186.6" y="52.9">U6</text>
<text x="200.3" y="50.3">+3.3V</text>
<text x="210.2" y="50.3">FDC6318P</text>
<text x="213.9" y="52.9">Q2A</text>
<text x="235.8" y="50.3">FDC6318P</text>
<text x="239.5" y="52.9">Q2B</text>
<text x="252.2" y="50.3">VDD</text>
<text x="40.5" y="57">R5</text>
<text x="150.7" y="54.2">D7</text>
<text x="40.5" y="62.4">0R</text>
<text x="67.8" y="60.5" transform="rotate(-90 67.8 60.5)">Q1</text>
<text x="70.3" y="65.9" transform="rotate(-90 70.3 65.9)">PDTD123YT</text>
<text x="143.7" y="60.1">1N4448WSF-7</text>
<text x="222.3" y="65.5" transform="rotate(-90 222.3 65.5)">R2</text>
<text x="162.9" y="66.2" transform="rotate(-90 162.9 66.2)">C19</text>
<text x="169.3" y="69.4" transform="rotate(-90 169.3 69.4)">10uF/10V</text>
<text x="179.1" y="66.5">TLV73333PDBV</text>
<text x="227.7" y="66.7" transform="rotate(-90 227.7 66.7)">100k</text>
<text x="232.1" y="66.2" transform="rotate(-90 232.1 66.2)">C21</text>
<text x="238.5" y="66.6" transform="rotate(-90 238.5 66.6)">DNP</text>
<text x="253.3" y="69.8">R4</text>
<text x="62.4" y="74.2">GND</text>
<text x="162.4" y="76.8">GND</text>
<text x="200.8" y="76.8">GND</text>
<text x="251.9" y="75.2">560R</text>
<text x="70.7" y="83.7">JP5</text>
<text x="214.6" y="80.9" transform="rotate(-90 214.6 80.9)">R3</text>
<text x="220" y="81.3" transform="rotate(-90 220 81.3)">10k</text>
<text x="254" y="86.2">JP8</text>
<text x="219" y="93.8" transform="rotate(-90 219 93.8)">Q3</text>
<text x="221.6" y="99.2" transform="rotate(-90 221.6 99.2)">PDTD123YT</text>
<text x="139.8" y="104.7" transform="rotate(-90 139.8 104.7)">C17</text>
<text x="146.2" y="105.9" transform="rotate(-90 146.2 105.9)">100nF</text>
<text x="276.7" y="105.8">VDD</text>
<text x="249" y="111.4" transform="rotate(-90 249 111.4)">BCH-S-SMT-07.5-05</text>
<text x="16.5" y="115.5" transform="rotate(-90 16.5 115.5)">JP12</text>
<text x="31.9" y="115.4" transform="rotate(-90 31.9 115.4)">JP11</text>
<text x="101.1" y="115.5" transform="rotate(-90 101.1 115.5)">JP13</text>
<text x="119" y="115.5" transform="rotate(-90 119 115.5)">JP14</text>
<text x="139.3" y="115.2">GND</text>
<text x="186.7" y="117">+V</text>
<text x="213.6" y="115.2">GND</text>
<text x="28.5" y="124.3" transform="rotate(-90 28.5 124.3)">BCH-S-SMT-07.5-14</text>
<text x="113.1" y="124.3" transform="rotate(-90 113.1 124.3)">BCH-P-SMT-06.0-14</text>
<text x="171.2" y="120.6">C6</text>
<text x="270" y="120.3">GND</text>
<text x="43.9" y="127.3" transform="rotate(-90 43.9 127.3)">BCH-S-SMT-07.5-14-E-06</text>
<text x="131.1" y="127.3" transform="rotate(-90 131.1 127.3)">BCH-P-SMT-06.0-14-E-06</text>
<text x="169.3" y="127">100nF</text>
<text x="209" y="129.8">+5V</text>
<text x="254" y="127.2">JP9</text>
<text x="137.9" y="133.9">R6</text>
<text x="171.2" y="132.4">U3</text>
<text x="224.5" y="134.9">JP6</text>
<text x="137.9" y="139.3">0R</text>
<text x="194.3" y="139">R7</text>
<text x="213.9" y="143.4">GND</text>
<text x="213.9" y="138.3">+5V</text>
<text x="213.9" y="140.8">DATA</text>
<text x="104.9" y="149.4">VDD</text>
<text x="148" y="148.3" transform="rotate(-90 148 148.3)">R14</text>
<text x="153.4" y="148" transform="rotate(-90 153.4 148)">10k</text>
<text x="194.3" y="144.4">0R</text>
<text x="218.5" y="148.5">15EDGRC-3.81-03P-14</text>
<text x="276.7" y="146.8">VDD</text>
<text x="162.1" y="151.1">SN74LV1T125DBV</text>
<text x="201.3" y="152.7" transform="rotate(-90 201.3 152.7)">C7</text>
<text x="207.7" y="153.7" transform="rotate(-90 207.7 153.7)">DNP</text>
<text x="224.5" y="152.9">JP4</text>
<text x="249" y="152.5" transform="rotate(-90 249 152.5)">BCH-S-SMT-07.5-05</text>
<text x="57.2" y="158.8">BC-HEADER-POWER-SMT</text>
<text x="270" y="161.3">GND</text>
<text x="98.3" y="163.9">GND</text>
<text x="147" y="163.9">GND</text>
<text x="154.7" y="163.9">GND</text>
<text x="185.4" y="163.9">GND</text>
<text x="200.8" y="163.9">GND</text>
<text x="208.5" y="163.9">GND</text>
<text x="219.5" y="166.5">15EDGK-3.81-03P-14</text>
<text x="132" y="187.5">FD1</text>
<text x="144.8" y="187.5">FD2</text>
<text x="157.7" y="187.5">FD3</text>
</g>
<g font-size="2.2">
<text x="262.6" y="25">BAT_OFF</text>
<text x="49.4" y="32.8" transform="rotate(-90 49.4 32.8)">1</text>
<text x="118.8" y="32.7">1</text>
<text x="118.8" y="35.2">2</text>
<text x="262.6" y="35.2">VDD_OFF_OUT</text>
<text x="49.4" y="39.9" transform="rotate(-90 49.4 39.9)">2</text>
<text x="118.8" y="37.8">3</text>
<text x="19" y="58.3">RELAY</text>
<text x="179" y="55.9">1</text>
<text x="182.9" y="57">IN</text>
<text x="189" y="57">OUT</text>
<text x="196.3" y="55.9">5</text>
<text x="179" y="61">3</text>
<text x="182.9" y="62.1">EN</text>
<text x="188.8" y="62.1">GND</text>
<text x="196.3" y="61">2</text>
<text x="262.6" y="71.1">VDD_OFF_IN</text>
<text x="19" y="86.5">RELAY</text>
<text x="50.8" y="86.6">1</text>
<text x="58.8" y="87.8">P0/A0/TXD0</text>
<text x="76.9" y="87.8">P17/SDA1</text>
<text x="93.7" y="86.6">28</text>
<text x="262.9" y="89.2">5</text>
<text x="272.8" y="89.6">INT</text>
<text x="19" y="91.6">LED_DATA</text>
<text x="50.8" y="91.8">2</text>
<text x="58.8" y="92.9">P1/A1/RXD0</text>
<text x="77.1" y="92.9">P16/SCL1</text>
<text x="93.7" y="91.8">27</text>
<text x="251.7" y="95.5">SDA</text>
<text x="252.7" y="90.3">INT</text>
<text x="262.9" y="94.3">4</text>
<text x="272.8" y="94.2">SDA0</text>
<text x="50.8" y="96.9">3</text>
<text x="58.8" y="98">P2/A2/TXD1</text>
<text x="79.5" y="98">P15/CS</text>
<text x="93.7" y="96.9">26</text>
<text x="251.9" y="100.6">SCL</text>
<text x="262.9" y="99.5">3</text>
<text x="272.8" y="99.3">SCL0</text>
<text x="50.8" y="102">4</text>
<text x="50.8" y="107.1">5</text>
<text x="58.8" y="103.1">P3/A3/RXD1</text>
<text x="76.9" y="103.1">P14/SCLK</text>
<text x="93.7" y="102">25</text>
<text x="93.7" y="107.1">24</text>
<text x="251.6" y="105.7">VDD</text>
<text x="262.9" y="104.6">2</text>
<text x="50.8" y="112.3">6</text>
<text x="58.8" y="108.3">P4/A4/DAC0</text>
<text x="58.8" y="113.4">P5/A5/DAC1</text>
<text x="77" y="108.3">P13/MOSI</text>
<text x="77" y="113.4">P12/MISO</text>
<text x="93.7" y="112.3">23</text>
<text x="251.4" y="110.8">GND</text>
<text x="262.9" y="109.7">1</text>
<text x="50.8" y="117.4">7</text>
<text x="58.8" y="118.5">P6/RTS1</text>
<text x="77.2" y="118.5">P11/TXD2</text>
<text x="93.7" y="117.4">22</text>
<text x="50.8" y="122.5">8</text>
<text x="58.8" y="123.6">P7/CTS1</text>
<text x="76.7" y="123.6">P10/RXD2</text>
<text x="93.7" y="122.5">21</text>
<text x="50.8" y="127.7">9</text>
<text x="58.8" y="128.8">P8</text>
<text x="252.7" y="131.3">INT</text>
<text x="262.9" y="130.2">5</text>
<text x="272.8" y="130.1">INT</text>
<text x="49.6" y="132.8">10</text>
<text x="49.8" y="137.9">11</text>
<text x="58.8" y="133.9">P9</text>
<text x="83.5" y="133.9">INT</text>
<text x="93.7" y="132.8">19</text>
<text x="93.7" y="137.9">18</text>
<text x="101.1" y="132.6">INT</text>
<text x="101.1" y="137.8">SDA0</text>
<text x="121.6" y="135.2">LED_DATA</text>
<text x="163.6" y="135.3">2</text>
<text x="167.5" y="136.5">A</text>
<text x="173.6" y="136.5">VCC</text>
<text x="180.9" y="135.3">5</text>
<text x="251.7" y="136.5">SDA</text>
<text x="262.9" y="135.3">4</text>
<text x="272.8" y="135.2">SDA0</text>
<text x="49.6" y="143">12</text>
<text x="58.8" y="139">RESET</text>
<text x="81.3" y="139">SDA0</text>
<text x="93.7" y="143">17</text>
<text x="101.1" y="142.9">SCL0</text>
<text x="176.8" y="141.6">Y</text>
<text x="180.9" y="140.5">4</text>
<text x="226.5" y="139">1</text>
<text x="226.5" y="141.6">2</text>
<text x="251.9" y="141.6">SCL</text>
<text x="262.9" y="140.5">3</text>
<text x="272.8" y="140.3">SCL0</text>
<text x="17.8" y="149.3">VDD_OFF_IN</text>
<text x="17.8" y="146.7">VDD_OFF_OUT</text>
<text x="49.6" y="146.9">13</text>
<text x="49.6" y="149.4">13</text>
<text x="58.8" y="144.2">BOOT</text>
<text x="58.8" y="149.3">VDD_OFF</text>
<text x="81.6" y="144.2">SCL0</text>
<text x="82.4" y="149.3">VDD</text>
<text x="93.7" y="148.2">16</text>
<text x="163.6" y="145.6">1</text>
<text x="167.5" y="146.7">OE</text>
<text x="173.4" y="146.7">GND</text>
<text x="180.9" y="145.6">3</text>
<text x="226.5" y="144.2">3</text>
<text x="251.6" y="146.7">VDD</text>
<text x="262.9" y="145.6">2</text>
<text x="17.8" y="153.1">BAT_OFF</text>
<text x="49.6" y="153.3">14</text>
<text x="58.8" y="154.4">BAT_OFF</text>
<text x="82.2" y="154.4">GND</text>
<text x="93.7" y="153.3">15</text>
<text x="251.4" y="151.8">GND</text>
<text x="262.9" y="150.7">1</text>
</g>
<text font-size="1.8" x="91.7" y="31.9">K1A</text>
</svg>
